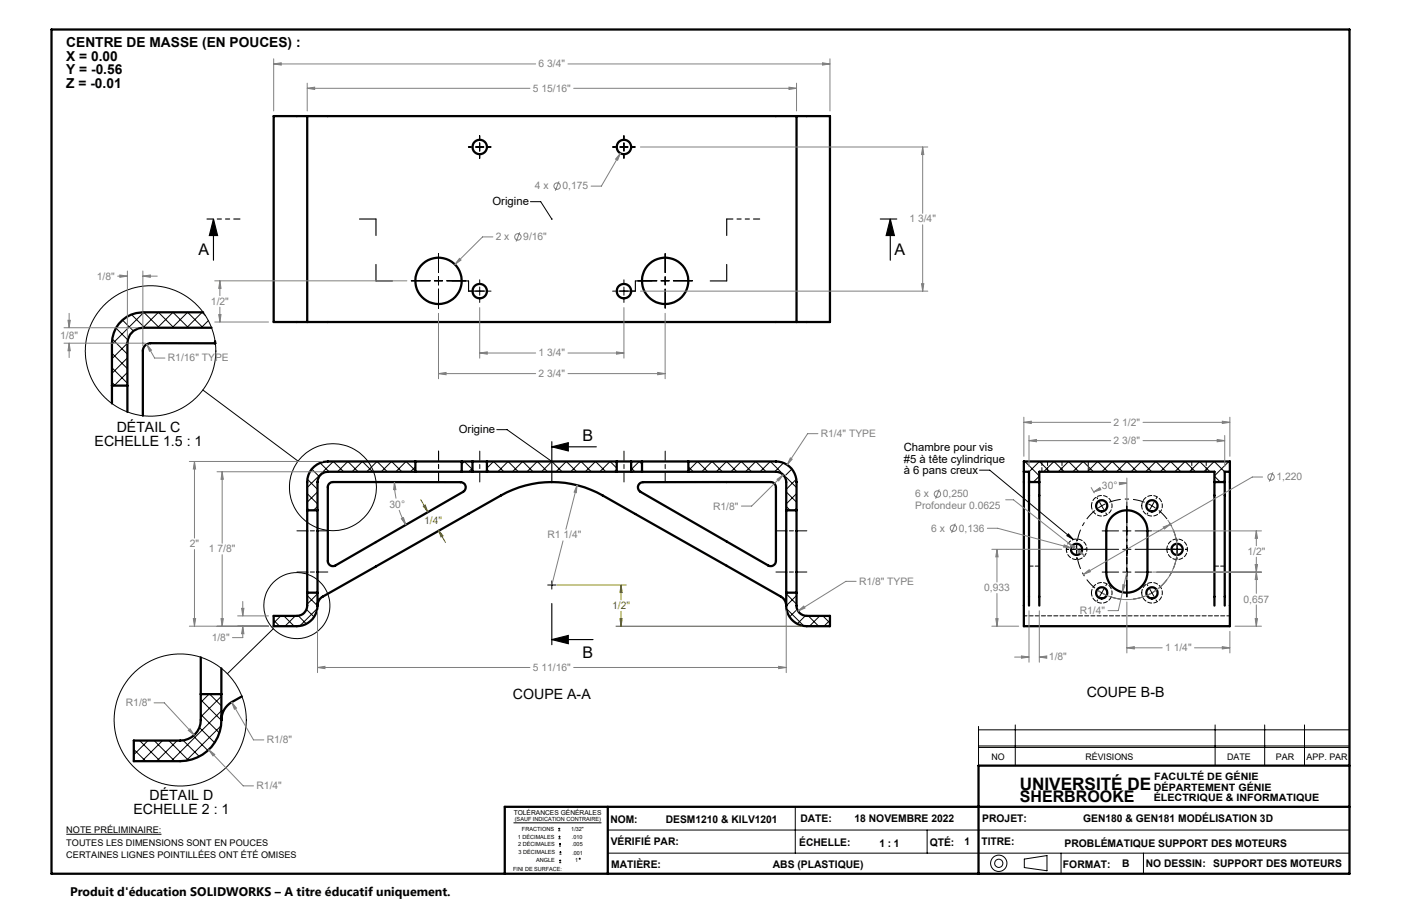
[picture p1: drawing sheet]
<svg xmlns="http://www.w3.org/2000/svg" width="432mm" height="279mm" viewBox="0 0 432 279" stroke-linecap="round" stroke-linejoin="round" font-family="sans-serif">
<g fill="none" stroke="#000" stroke-width=".31">
<path d="M144.4 45.3h.9M146.6 45.3h2.5M147.8 41.8v1M147.8 44.1v2.5M147.8 47.9v.9M150.4 45.3h.9M188.8 45.3h1M191 45.3h2.6M192.3 41.8v1M192.3 44.1v2.5M192.3 47.9v.9M194.8 45.3h1"/>
<path d="M135.1 78.2v5.9M163.5 62.2h3.2l3.4 5.4M205 78.2v5.9M37.8 98.8l3.3 3.3M40.6 97.1l4 4M44.2 96.2l4.9 4.9M44.3 96.3l-9.7 9.7M63.3 97.3l-1-1-4.8 4.8M64.2 98.9l-2.2 2.2M126.8 86.6h5.8M133.9 86.6h2.5M135.1 85.3v2.6"/>
<path d="M135.1 89.1v5.9M137.7 86.6h5.9M144.4 89.8h.9M146.6 89.8h2.5M147.8 86.3v.9M147.8 88.5v2.6M147.8 92.3v1M150.4 89.8h.9M188.8 89.8h1M191 89.8h2.6M192.3 86.3v.9M192.3 88.5v2.6"/>
<path d="M192.3 92.3v1M194.8 89.8h1M196.6 86.6h5.9M203.7 86.6h2.6M205 85.3v2.6M205 89.1v5.9M207.5 86.6h5.9M34.5 117.9l1 1M34.5 113.4l4.8 4.8M34.5 108.9l4.8 4.8M34.7 104.7l4.6 4.5M35.8 101.3l3.6 3.5"/>
<path d="M39.3 110.4l-4.8 4.7M39.3 114.9l-4.1 4M39.3 105.8l-4.8 4.8M44.1 101.1l4.7-4.8 4.8 4.8M48.5 101.1l4.8-4.8 4.8 4.8M53.1 101.1l4.7-4.8 4.8 4.8M62.5 120.3l29.4 21.9M153.1 132.5h3.2l13.8 9.8M94.7 156.7l.6 .7M94.7 152.2l3.2 3.2M94.8 147.8l3.1 3.1M96.1 144.7l2.3 2.2"/>
<path d="M97.9 151.7l-3.2 3.2M97.9 156.2l-1.3 1.2M98.7 142.8l2.7 2.7M104 145.5l3.2-3.2 3.2 3.2M105.9 145.5l-3.2-3.2-8 8.1M108.5 145.5l3.2-3.2 3.2 3.2M113 145.5l3.2-3.2 3.2 3.2M117.5 145.5l3.2-3.2 3.2 3.2M128 145.1l-2.8-2.8-3.2 3.2M128 144l-1.5 1.5M142.3 143.2l.8-.9 2.5 2.5M145.6 144.3l-1.1 1.2"/>
<path d="M150.1 144.4l2-2.1 3.2 3.2M150.1 144.7l.7 .8M153.4 145.5l3.2-3.2 3.2 3.2M157.9 145.5l3.2-3.2 3.2 3.2M162.4 145.5l3.2-3.2 3.2 3.2M169.7 142.7l-2.8 2.8M170.1 142.3h.1M170.1 142.3l3.1 3.2M171.4 145.5l3.2-3.2 3.1 3.2M175.9 145.5l3.2-3.2 3.1 3.2M180.4 145.5l3.2-3.2 3.1 3.2M190.1 144.4l-2.1-2.1-3.1 3.2"/>
<path d="M190.1 144.7l-.8 .8M194.5 144.3l1.2 1.2M197.9 143.2l-.9-.9-2.5 2.5M212.2 145.1l2.8-2.8 3.2 3.2M212.2 144l1.5 1.5M216.3 145.5l3.2-3.2 3.1 3.2M220.8 145.5l3.1-3.2 3.2 3.2M225.3 145.5l3.2-3.2 3.1 3.2M229.8 145.5l3.1-3.2 3.2 3.2M234.2 145.5l3.2-3.2 3.3 3.3M241.5 142.8l-2.7 2.7M242.3 147.1l3.2 3.3"/>
<path d="M242.3 156.2l1.2 1.2M242.3 151.7l3.2 3.2M244.1 144.7l-1.9 1.8M245.4 147.8l-3.1 3.1M245.5 152.2l-3.2 3.2M245.5 156.7l-.7 .7M301.9 145h3.1l25.8 21.4M315.6 142.6l.3-.3 4.4 4.5M317.1 148.1l.6 .6M320.3 146.9l-1.8 1.8M321.7 145.5l3.1-3.2 3.2 3.2M323.5 145.5l-3.1-3.2-3.3 3.2"/>
<path d="M326.2 145.5l3.2-3.2 3.1 3.2M330.7 145.5l3.1-3.2 3.2 3.2M335.1 145.5l3.2-3.2 3.2 3.2M338.1 153.4l.2 .4M338.9 154.9l1.3 2.2M339.6 145.5l3.2-3.2 3.2 3.2M340.7 155.4l-2.2 1.3M340.8 158.2l.3 .4M344.1 145.5l3.2-3.2 3.2 3.2M347.3 154.7v29.4M348.6 145.5l3.2-3.2 3.2 3.2M353.1 145.5l3.2-3.2 3.1 3.2"/>
<path d="M353.8 158.2l-.2 .4M353.9 155.4l2.2 1.3M355.7 154.9l-1.3 2.2M356.6 153.4l-.3 .4M357.6 145.5l3.2-3.2 3.2 3.2M362.1 145.5l3.2-3.2 3.1 3.2M366.6 145.5l3.1-3.2 3.2 3.2M371.1 145.5l3.1-3.2 3.3 3.2M374.3 146.9l1.8 1.8M377.5 148.1l-.6 .6M379.1 142.6l-.4-.3-4.4 4.5M170.1 179.1v2.6"/>
<path d="M328.8 169.4h.5M329.3 164.6l1.5 1.8-2-1.2zM330.6 169.4h14.2M331.8 166.4v.5M331.8 168.1v2.6M331.8 171.9v.5M331.9 168.1v2.6M339.7 176.4h5.1M339.7 163.7h5.1M346 169.4h2.6M346 176.4h2.6M346 163.7h2.6"/>
<path d="M349.8 169.4h14.3M349.8 176.4h5.1M349.8 163.7h5.1M362.7 168.1l.1 2.6zM362.8 166.4v.5M362.8 171.9v.5M365.3 169.4h.5M84.2 193.9l-14.1 13.9M84.3 191.3l1.9 1.8M86.5 189.9l-2.2 2.2M87.5 189.9l3.2 3.2M91 189.9l-3.2 3.2"/>
<path d="M91.9 189.9l2.5 2.5M94.4 187.9l2.4 2.4M94.7 183.7l3.2 3.1M97.8 187.7l-5.4 5.3M97.9 183.1l-3.2 3.2M168.8 180.4h2.5M242.3 183.1l3.2 3.2M242.4 187.7l5.4 5.3M245.3 188.3l-2 2M245.5 183.7l-3.2 3.1M248.2 189.9l-2.5 2.5M249.1 189.9l3.2 3.2"/>
<path d="M252.7 189.9l-3.2 3.2M253.6 189.9l2.2 2.2M255.8 191.3l-1.8 1.8M338.3 185l-.2 .4M338.5 182.1l1 .7M339.5 182.8l1.2 .6M339.5 182.8l-.6 1.1M340.2 181.7l-.7 1.1M341.1 180.2l-.3 .4M353.6 180.2l.2 .4M354.4 181.7l.6 1.1M355 182.8l-1.1 .6"/>
<path d="M355 182.8l.7 1.1M356.1 182.1l-1.1 .7M356.3 185l.3 .4M61.9 215.8l6.3 6.3M64.4 214.1l-2.5 2.5M64.6 214.1l3.6 3.6M68.2 214.7l-6.3 6.4M68.2 219.2l-15.5 15.5M41.2 231.1l3.7 3.6M43 228.4l6.4 6.3M45.6 228.4l-4.4 4.4M47.5 228.4l6.4 6.3"/>
<path d="M50.1 228.4l-6.4 6.3M52 228.4l6.1 6.1M54.6 228.4l-6.3 6.3M56.4 228.3l5 5M59.5 226.9l4.6 4.6M61.5 224.4l4.6 4.6M61.9 220.3l5.7 5.7M68.1 223.8l-10.7 10.8M301.6 224v12.1M301.6 230h114.3M301.6 230.5h114.3M301.6 225.1h114.3"/>
<path d="M312.9 223.6v12.5M374.5 223.6v12.5M389.8 223.6v12.5M402.1 223.6v12.5M20.4 257.3h29.4M158.4 253.8h26.9M187.3 256h228.6M245.1 248.8v14.3M285.8 256v7.1M187.3 263.1h228.6M315.7 264.9l7-1.1v4.7l-7-1zM327 263.1v6.4"/>
<path d="M352.4 263.1v6.4"/>
<circle cx="46.4" cy="108.2" r="20.1"/>
<circle cx="102.6" cy="150.2" r="13.4"/>
<circle cx="91.5" cy="186.8" r="10.2"/>
<circle cx="55.5" cy="222" r="20.4"/>
<circle cx="307.8" cy="266.2" r="1.26"/>
<circle cx="307.8" cy="266.2" r="2.51"/>
</g>
<g fill="none" stroke="#000" stroke-width=".7">
<path d="M15.9 9.1h400v260.4h-400zM94.7 35.8h150.8M94.7 35.8h-10.4v63.5h10.4M94.7 35.8v63.5M245.5 35.8h10.3v63.5h-10.3M245.5 35.8v63.5M62.6 96.3h-18.6a9.6 9.6 0 0 0-9.5 9.5v13.1M94.7 99.3h150.8M34.5 118.9v5.5M34.5 118.9h4.8M39.3 118.9v8.1M65.2 101.1h-21.2a4.8 4.8 0 0 0-4.7 4.7v13.1"/>
<path d="M66.3 105.2v.7M66.4 105.9l-20-.1a2.41 2.41 0 0 0-2.4 2.4v20M94.7 157.4v25.4M94.7 157.4h3.2M97.9 157.4v25.4M101.5 149.1l1.1-.4h39.4a1.6 1.6 0 0 1 1.5 1.2 1.6 1.6 0 0 1-.7 1.8l-39.4 22.7a1.57 1.57 0 0 1-2.4-1.4v-23.1zM128 145.5h-27a3.2 3.2 0 0 0-3.1 3.2v8.7M128 142.3h-27a6.4 6.4 0 0 0-6.3 6.4v8.7M128 145.5h14.3M128 142.3h14.3M128 142.3v3.2M142.3 145.5h3.3"/>
<path d="M142.3 142.3h3.3M142.3 142.3v3.2M145.6 145.5h4.5M145.6 142.3h4.5M145.6 142.3v3.2M150.1 145.5h40M150.1 142.3h40M150.1 142.3v3.2M190.1 145.5h4.4M190.1 142.3h4.4M190.1 142.3v3.2M194.5 145.5h3.4"/>
<path d="M194.5 142.3v3.2M194.5 142.3h3.4M197 149.3l1.2-.6h39.4a1.63 1.63 0 0 1 1.5 1.5v22.8a1.61 1.61 0 0 1-2.4 1.4l-39.3-22.7a1.6 1.6 0 0 1-.4-2.4zM197.9 145.5h14.3M197.9 142.3h14.3M197.9 142.3v3.2M212.2 142.3h26.9a6.4 6.4 0 0 1 6.4 6.4v8.7M212.2 145.5h26.9a3.2 3.2 0 0 1 3.2 3.2v8.7M212.2 142.3v3.2M242.3 157.4v25.4M242.3 157.4h3.2M245.5 157.4v25.4"/>
<path d="M315.6 145.5v47.6h63.5v-47.6M315.6 145.5h1.5v3.2M315.6 145.5v-3.2h63.5v3.2M317.1 148.7v38.1M317.1 148.7h3.2M320.3 148.7v38.1M320.3 148.7v-3.2h54v3.2M342.8 159.2a6.4 6.4 0 0 1 6.9-1.3 6.4 6.4 0 0 1 4 5.8v12.7a6.4 6.4 0 0 1-6.4 6.4 6.4 6.4 0 0 1-6.3-6.4v-13.4l.6-2zM374.3 148.7v38.1M374.3 148.7h3.2M377.5 148.7v38.1M379.1 145.5h-1.6v3.2"/>
<path d="M94.7 182.8v4a3.2 3.2 0 0 1-3.2 3.1h-7.2v3.2h7.2a6.4 6.4 0 0 0 6.4-6.3M94.7 182.8h3.2M97.9 186.8a3.2 3.2 0 0 1 1.5-2.8l55-31.2a31.8 31.8 0 0 1 31.3 0l55 31.2a3.3 3.3 0 0 1 1.6 2.8M97.9 182.8v4M242.3 182.8v4M242.3 182.8h3.2M245.5 182.8v4a3.1 3.1 0 0 0 3.2 3.1h7.1v3.2h-7.1a6.3 6.3 0 0 1-6.4-6.3M61.9 214.1v7.9a6.3 6.3 0 0 1-6.4 6.4h-14.3v6.3h14.3a12.7 12.7 0 0 0 12.7-12.7M61.9 202.7v11.4M61.9 214.1h6.3M68.2 206.1v8M68.2 214.1v7.9"/>
<path d="M74.5 214.8a11.7 11.7 0 0 0-4.9 3.4l-.9 1.4-.5 2.4M415.9 236.1h-114.3v33.4M187.3 248.8v20.7M415.9 248.8h-260.3v20.7"/>
<circle cx="147.8" cy="45.3" r="2.23"/>
<circle cx="192.3" cy="45.3" r="2.23"/>
<circle cx="135.1" cy="86.6" r="7.2"/>
<circle cx="147.8" cy="89.8" r="2.23"/>
<circle cx="192.3" cy="89.8" r="2.23"/>
<circle cx="205" cy="86.6" r="7.2"/>
<circle cx="339.6" cy="156" r="1.73"/>
<circle cx="355.1" cy="156" r="1.73"/>
<circle cx="331.8" cy="169.4" r="1.72"/>
<circle cx="362.8" cy="169.4" r="1.72"/>
<circle cx="339.6" cy="182.8" r="1.74"/>
<circle cx="355.1" cy="182.8" r="1.74"/>
</g>
<path d="M320.3 148.6h-3.1M321.1 142.3v3.2M322.9 142.3v3.2M327.3 145.5v-3.2M335.4 145.5v-3.2M367.3 142.3v3.2M371.8 145.5v-3.2M374.3 148.6h3.2M317.2 174.6h3.1M374.3 174.6h3.2" fill="none" stroke="#000" stroke-width=".31" stroke-dasharray="1.3 .6"/>
<path d="M336.4 156a3.2 3.2 0 0 1 4.6-2.9 3.2 3.2 0 0 1 .4 5.4 3.2 3.2 0 0 1-5-2v-.5M351.9 156a3.2 3.2 0 0 1 4.6-2.9 3.2 3.2 0 0 1 .4 5.4 3.2 3.2 0 0 1-5-2v-.5M328.7 169.4a3.2 3.2 0 0 1 4.6-2.8 3.2 3.2 0 0 1 .4 5.4 3.2 3.2 0 0 1-5-2.1v-.5M359.6 169.4a3.2 3.2 0 0 1 4.7-2.8 3.2 3.2 0 0 1 .4 5.4 3.2 3.2 0 0 1-5-2.1l-.1-.5M336.4 182.8a3.2 3.2 0 0 1 4.6-2.8 3.2 3.2 0 0 1 .4 5.4 3.2 3.2 0 0 1-5-2.1v-.5M351.9 182.8a3.2 3.2 0 0 1 4.6-2.8 3.2 3.2 0 0 1 .4 5.4 3.2 3.2 0 0 1-5-2.1v-.5" fill="none" stroke="#000" stroke-width=".31" stroke-dasharray="1.3 .6" stroke-dashoffset=".2"/>
<path d="M315.6 189.9h63.5" fill="none" stroke="#000" stroke-width=".31" stroke-dasharray="1.3 .6" stroke-dashoffset=".3"/>
<g fill="none" stroke="#808080" stroke-width=".31">
<path d="M84.3 19.7l2.4-.3v.7zM84.3 18.1v16.1M84.3 19.7h80.8M175 19.7h80.8M253.5 19.4l2.3 .3-2.3 .4zM255.8 18.1v16.1M94.7 27.2l2.3-.3v.7zM94.7 25.6v8.6M94.7 27.2h68.6M176.8 27.2h68.7M243.2 26.9l2.3 .3-2.3 .4zM245.5 25.6v8.6"/>
<path d="M172.3 56l-1.2 2.8M191.2 47.3l-.8 2.1-.7-.3zM191.2 47.3l-5.9 10.1h-3.1M197.4 45.3h88.6M284.4 45.3l.3 2.4h-.7zM284.4 45.3v20.5M141.6 79.7l.5 .5-1.9 1.4zM151.9 73.1h-3.2l-8.5 8.5M160.2 71.6l-1.1 2.9M284.4 69.3v20.5M21 98.8h.7l-.4 2.3zM21.3 96.6v4.5"/>
<path d="M36.3 85.2h3M36.9 84.8l2.4 .4-2.4 .3zM39.3 83.6v20.6M44 85.2l2.4-.4v.7zM44 83.6v23M44 85.2h4.5M66.2 86.6h59.2M66.2 99.3h16.6M67.4 97h.7l-.3 2.3zM67.8 86.6l.3 2.3h-.7zM67.8 86.6v4.6M67.8 94.7v4.6"/>
<path d="M135.1 96.6v20.2M147.8 94.9v15.6M192.3 94.9v15.6M197.4 89.8h88.6M205 96.6v20.2M284 87.5h.7l-.3 2.3zM19.7 105.8h25.1M19.7 101.1h22.7M21.3 105.8l.4 2.4h-.7zM21.3 105.8v4.5M45.2 106.2l1.5 1.8-.6 .3zM45.2 106.2l2.5 4.2h3.1"/>
<path d="M135.1 115.2l2.4-.3v.7zM135.1 115.2h30M147.8 108.9l2.4-.4v.7zM147.8 108.9h17.3M175 108.9h17.3M175 115.2h30M190 108.5l2.3 .4-2.3 .3zM202.7 114.9l2.3 .3-2.3 .4zM252.1 133.7h-3.2l-6.3 9.6M315.6 130.2l2.3-.3v.7zM315.6 128.7v12M315.6 130.2h26.7"/>
<path d="M317.1 135.9l2.3-.4v.7zM317.1 134.3v9.6M317.1 135.9h25.2M352.3 135.9h25.2M352.3 130.2h26.8M375.1 135.5l2.4 .4-2.4 .3zM376.7 129.9l2.4 .3-2.4 .4zM377.5 134.3v9.6M379.1 128.7v12M58.3 142.3h41.1M59.9 142.3l.4 2.3h-.7zM59.9 142.3v23.6"/>
<path d="M66.9 145.5h32.5M68.5 145.5l.3 2.3h-.7zM68.5 145.5v22M121.6 148.7l.4 2.3h-.7zM121.6 148.7l.5 5M123 157.3l2.1 4.6M123.7 160l.7-.4 .7 2.3zM177.9 149.6l-.3 2.3-.6-.1zM177.9 149.6l-3.5 13.6M239.5 147.8l1.9-1.4-1.4 1.9zM241.4 146.4l-9.7 9.7h-3.2M243.6 141.2l.6 .4-1.6 1.7z"/>
<path d="M289.5 150.9l-1.1 2.9M310 154.1h2.3l22 17.3M336.3 150.4l1 1.6M337.1 151.7l1.9-1.3 .3 .6zM338.7 150.9l-1.6 .8M345 148.8l2.3 .2-2.3 .5zM347.3 149l-2 .1M347.3 147.4v7.1M389.1 147.1h-3.1l-52.1 30.1M392.3 145.7l-1.1 2.8M59.9 169.5v23.6M68.5 171.1v22"/>
<path d="M173.5 166.8l-3.4 13.6M263.9 179.3h-3.2l-14.7 9.2M294.4 161.5l-1.1 2.8M304.3 162.9h3.2l22.6 6.1M305.7 169.4h21.5M307.3 169.4l.3 2.3h-.7zM307.3 169.4v10.1M328 168l2.1 1-2.3-.3zM329.3 167.5l2.1 1.1-.5 .6zM332.7 169.7l1.6 1.7-2-1.2zM333.9 177.2l1.8-1.5 .4 .6zM347.3 176.4l-1.4 6.2"/>
<path d="M355.2 176.4h33.6M355.2 163.7h33.6M358.5 162.5l2.2-.8-1.8 1.4zM359.9 160.3a15.5 15.5 0 0 1-1.6 20 15.5 15.5 0 0 1-20 1.8M386.9 174.1h.7l-.4 2.3zM387.2 176.4l.4 2.3h-.7zM387.2 163.7l.4 2.3h-.7zM387.2 163.7v4.6M387.2 171.8v11.2M58.3 193.1h24.5M59.6 190.8h.7l-.4 2.3zM68.1 190.8h.7l-.3 2.3z"/>
<path d="M73.2 189.9h9.6M74.5 187.6h.7l-.4 2.3zM74.8 193.1l.4 2.3h-.7zM74.8 193.1v3.5h-3.2M74.8 185.5v4.4M97.9 188.3v19.1M242.3 188.3v19.1M246 188.5l1.7-1.6 .4 .6zM305.7 193.1h8.3M306.9 190.8h.7l-.3 2.3zM307.3 183v10.1M317.1 188.3v15.9"/>
<path d="M320.3 188.3v15.9M345.9 182.6l-1.2 5.7h-3.2M346.1 180.3l.7 .1-.9 2.2zM347.3 199.8l2.3-.4v.7zM347.3 185.6v15.8M347.3 199.8h10.9M368.2 199.8h10.9M376.7 199.4l2.4 .4-2.4 .3zM379.1 194.7v6.7M380.6 193.1h8.2M386.9 190.8h.7l-.4 2.3zM387.2 186.5v6.6"/>
<path d="M47.5 216.7h3.2l9.2 10M71.4 216.5l1.5 1.9-.7 .3zM71.4 216.5l6.7 11.7h3.2M97.9 205.8l2.3-.3v.7zM97.9 205.8h65.4M176.8 205.8h65.5M240 205.5l2.3 .3-2.3 .4zM312.7 202.6h4.4M314.8 202.3l2.3 .3-2.3 .4zM320.3 202.6l2.3-.3v.7zM320.3 202.6h2.1M58 225.2l.6-.4 1.3 1.9z"/>
<path d="M64.3 231.2l1.9 1.5-.5 .4zM64.3 231.2l10.7 11.2h3.1"/>
<circle cx="171.7" cy="57.4" r="1"/>
<circle cx="159.6" cy="73.1" r="1"/>
<circle cx="288.9" cy="152.3" r=".98"/>
<circle cx="391.8" cy="147.1" r="1"/>
<circle cx="293.9" cy="162.9" r=".99"/>
</g>
<path d="M337.5 157.4a15.5 15.5 0 0 0-5.5 9.5M352.8 154.9a15.5 15.5 0 0 0-10.9 0M332 171.9a15.5 15.5 0 0 0 5.5 9.5M362.6 166.9a15.5 15.5 0 0 0-5.4-9.5M341.9 183.9a15.5 15.5 0 0 0 10.9 0M357.2 181.4a15.5 15.5 0 0 0 5.4-9.5" fill="none" stroke="#000" stroke-width=".31" stroke-dasharray="30.5 1.3 1.3 1.3" stroke-dashoffset="26.8" stroke-linecap="butt"/>
<path d="M65.8 67.6l1.3 5h-2.6zM65.8 67.6v12.7M274.4 67.6l1.3 5h-2.6zM274.4 67.6v12.7M170.1 137.8l5.1-1.3v2.6zM170.1 137.8h13.7M170.1 136.2v12.7M170.1 197.2l5.1-1.2v2.5zM170.1 186.1v12.7M170.1 197.2h12.7" fill="none" stroke="#000" stroke-width=".35"/>
<path d="M129.7 154.1l2.2 3.8M130.5 156.1l.6-.3 .8 2.1zM135.1 163.4l1.5 1.8-.7 .4zM135.1 163.4l2.2 3.9M171.7 180.4h21.3M189.8 193.1h57.3M191.1 190.8h.7l-.4 2.3zM191.4 180.4l.4 2.3h-.7zM191.4 180.4v4.6M191.4 188.5v4.6" fill="none" stroke="#808000" stroke-width=".31"/>
<path d="M135.2 139.1v9.5M135.2 148.6v-9.5M147.9 148.6v-9.5M192.3 148.6v-9.5M205 148.6v-9.5M101 163.7h-9.5M101 176.4h-9.5M239.2 163.7h9.5M239.2 176.4h9.5" fill="none" stroke="#000" stroke-width=".31" stroke-dasharray="30.5 1.3 1.3 1.3" stroke-dashoffset="27.6"/>
<path d="M63.8 67.5h10.2M224 67.5h10.1" fill="none" stroke="#000" stroke-width=".35" stroke-dasharray="6.3 1.3 1.3 1.3 1.3 1.3" stroke-dashoffset="4.4"/>
<g fill="none" stroke="#000" stroke-width=".35" stroke-dasharray="6.3 1.3 1.3 1.3 1.3 1.3">
<path d="M110.8 67.5h5.1M115.9 72.6v-5.1M224 72.6v-5.1M271.3 67.5h5.1M115.9 86.6h5.1M115.9 86.6v-5M139.3 86.6h5.1M144.4 89.8h5.1M144.4 89.8v-3.2M190.7 89.8h5.1M195.8 86.6h5.1M195.8 89.8v-3.2"/>
<path d="M218.9 86.6h5.1M224 86.6v-5"/>
</g>
<g fill="#000">
<path d="M170 67.3l-.2 .3 .3 .2v-.2l.1 .2 .1-.3zM169.9 142.1l.1 .4h.3l-.2-.2 .2 .2v-.3zM329.3 164.6l1.5 1.8-2-1.2z"/>
<path d="M274.4 67.6l1.3 5h-2.6zM65.8 67.6l1.3 5h-2.6zM170.1 137.8l5.1-1.3v2.6zM170.1 197.2l5.1-1.2v2.5z"/>
</g>
<path d="M130.5 156.1l.6-.3 .8 2.1zM135.1 163.4l1.5 1.8-.7 .4zM191.1 190.8h.7l-.4 2.3zM191.4 180.4l.4 2.3h-.7z" fill="#808000"/>
<path d="M94.7 27.2l2.3-.3v.7zM243.2 26.9l2.3 .3-2.3 .4zM253.5 19.4l2.3 .3-2.3 .4zM84.3 19.7l2.4-.3v.7zM191.2 47.3l-1.5 1.8 .7 .3zM141.6 79.7l-1.4 1.9 1.9-1.4zM147.8 108.9l2.4-.4v.7zM190 108.5l2.3 .4-2.3 .3zM135.1 115.2l2.4-.3v.7zM202.7 114.9l2.3 .3-2.3 .4zM67.8 86.6l.3 2.3h-.7zM67.4 97h.7l-.3 2.3zM284.4 45.3l.3 2.4h-.7zM284 87.5h.7l-.3 2.3zM97.9 205.8l2.3-.3v.7zM240 205.5l2.3 .3-2.3 .4zM74.5 187.6h.7l-.4 2.3zM74.8 193.1l.4 2.3h-.7zM68.1 190.8h.7l-.3 2.3zM68.5 145.5l.3 2.3h-.7zM59.6 190.8h.7l-.4 2.3zM59.9 142.3l.4 2.3h-.7zM121.6 148.7l.4 2.3h-.7zM123.7 160l.7-.4 .7 2.3zM239.5 147.8l.5 .5 1.4-1.9zM243.6 141.2l-1 2.1 1.6-1.7zM246 188.5l2.1-1-.4-.6zM177.9 149.6l-.9 2.2 .6 .1zM314.8 202.3l2.3 .3-2.3 .4zM320.3 202.6l2.3-.3v.7zM376.7 199.4l2.4 .4-2.4 .3zM347.3 199.8l2.3-.4v.7zM386.9 190.8h.7l-.4 2.3zM387.2 176.4l.4 2.3h-.7zM386.9 174.1h.7l-.4 2.3zM387.2 163.7l.4 2.3h-.7zM306.9 190.8h.7l-.3 2.3zM307.3 169.4l.3 2.3h-.7zM317.1 135.9l2.3-.4v.7zM375.1 135.5l2.4 .4-2.4 .3zM315.6 130.2l2.3-.3v.7zM376.7 129.9l2.4 .3-2.4 .4zM333.9 177.2l2.2-.9-.4-.6zM358.5 162.5l.4 .6 1.8-1.4zM345 148.8l2.3 .2-2.3 .5zM337.1 151.7l1.9-1.3 .3 .6zM332.7 169.7l-.4 .5 2 1.2zM329.3 167.5l1.6 1.7 .5-.6zM328 168l-.2 .7 2.3 .3zM346.1 180.3l-.2 2.3 .9-2.2zM58 225.2l1.9 1.5-1.3-1.9zM64.3 231.2l1.4 1.9 .5-.4zM71.4 216.5l.8 2.2 .7-.3zM21.3 105.8l.4 2.4h-.7zM21 98.8h.7l-.4 2.3zM44 85.2l2.4-.4v.7zM36.9 84.8l2.4 .4-2.4 .3zM45.2 106.2l.9 2.1 .6-.3z" fill="#808080"/>
<g fill="none" stroke="#000" stroke-width=".31">
<path d="M172 256.2h.7M172 255.6h.7M172.1 258.7h.7M172.1 258h.7M172.4 255.3v.6M172.4 257.7v.6M172.6 260v.6M172.3 260.9h.6M172.3 260.3h.6M172.3 266h.7M172.3 265.4h.7M172.4 263.4h.6"/>
<path d="M172.4 262.8h.6M172.6 265.1v.6M172.7 262.5v.6"/>
<circle cx="178.7" cy="264.8" r=".15"/>
</g>
<text font-size="5.3" x="314.3" y="243.6">UNIVERSITÉ DE</text>
<g font-size="4.9">
<text x="61.2" y="78.6">A</text>
<text x="275.7" y="78.6">A</text>
<text x="179.5" y="136.1">B</text>
<text x="179.5" y="202.8">B</text>
<text x="314.3" y="247.2">SHERBROOKE</text>
</g>
<g font-size="4.4">
<text x="29.2" y="137.5">ECHELLE 1.5 : 1</text>
<text x="36" y="133.3">DÉTAIL C</text>
<text x="158.1" y="215.7">COUPE A-A</text>
<text x="334.9" y="214.9">COUPE B-B</text>
<text x="41.1" y="251">ECHELLE 2 : 1</text>
<text x="46.1" y="246.9">DÉTAIL D</text>
</g>
<g font-size="4.2">
<text x="20.4" y="14.5">CENTRE DE MASSE (EN POUCES) :</text>
<text x="20.4" y="18.7">X = 0.00</text>
<text x="20.4" y="22.9">Y = -0.56</text>
<text x="20.4" y="27.2">Z = -0.01</text>
</g>
<text font-size="3.8" x="21.6" y="276.3">Produit d'éducation SOLIDWORKS – A titre éducatif uniquement.</text>
<g font-size="3.5">
<text x="151.8" y="63.4">Origine</text>
<text x="141.4" y="133.7">Origine</text>
<text x="278.5" y="139.2">Chambre pour vis</text>
<text x="278.5" y="142.8">#5 à tête cylindrique</text>
<text x="278.5" y="146.3">à 6 pans creux</text>
</g>
<g font-size="3.2" fill="#808080">
<text x="166" y="20.8">6 3/4&quot;</text>
<text x="164.2" y="28.3">5 15/16&quot;</text>
<text x="164.9" y="58.4">4 x</text>
<text x="173.4" y="58.4">0,175</text>
<text x="280.3" y="68.6">1 3/4&quot;</text>
<text x="152.8" y="74.1">2 x</text>
<text x="161.3" y="74.1">9/16&quot;</text>
<text x="29.9" y="86.2">1/8&quot;</text>
<text x="65" y="94">1/2&quot;</text>
<text x="18.5" y="104.5">1/8&quot;</text>
<text x="51.7" y="111.5">R1/16&quot; TYPE</text>
<text x="166" y="109.9">1 3/4&quot;</text>
<text x="166" y="116.3">2 3/4&quot;</text>
<text x="343.2" y="131.3">2 1/2&quot;</text>
<text x="253" y="134.8">R1/4&quot; TYPE</text>
<text x="343.2" y="136.9">2 3/8&quot;</text>
<text x="393.4" y="148.1">1,220</text>
<text x="282.1" y="153.4">6 x</text>
<text x="290.6" y="153.4">0,250</text>
<text x="339.6" y="150.7">30°</text>
<text x="120.1" y="156.6">30°</text>
<text x="219.8" y="157.1">R1/8&quot;</text>
<text x="282.1" y="157">Profondeur 0.0625</text>
<text x="168.7" y="166.1">R1 1/4&quot;</text>
<text x="287" y="163.9">6 x</text>
<text x="295.5" y="163.9">0,136</text>
<text x="58.5" y="168.8">2&quot;</text>
<text x="64.4" y="170.3">1 7/8&quot;</text>
<text x="384.5" y="171.1">1/2&quot;</text>
<text x="264.8" y="180.3">R1/8&quot; TYPE</text>
<text x="303.3" y="182.3">0,933</text>
<text x="383.3" y="185.8">0,657</text>
<text x="332.8" y="189.4">R1/4&quot;</text>
<text x="65.2" y="197.7">1/8&quot;</text>
<text x="323.3" y="203.7">1/8&quot;</text>
<text x="359.1" y="200.8">1 1/4&quot;</text>
<text x="164.2" y="206.9">5 11/16&quot;</text>
<text x="38.8" y="217.8">R1/8&quot;</text>
<text x="82.2" y="229.2">R1/8&quot;</text>
<text x="79.1" y="243.4">R1/4&quot;</text>
</g>
<g font-size="3.2" fill="#808000">
<text x="130.7" y="161.7">1/4&quot;</text>
<text x="188.7" y="187.8">1/2&quot;</text>
</g>
<g font-size="3.2">
<text x="188.1" y="253.7">NOM:</text>
<text x="205.2" y="253.7">DESM1210 &amp; KILV1201</text>
<text x="246.7" y="253.5">DATE:</text>
<text x="263.4" y="253.5">18 NOVEMBRE 2022</text>
<text x="302.8" y="253.5">PROJET:</text>
<text x="333.8" y="253.5">GEN180 &amp; GEN181 MODÉLISATION 3D</text>
<text x="188.2" y="260.6">VÉRIFIÉ PAR:</text>
<text x="246.3" y="261">ÉCHELLE:</text>
<text x="271" y="261.1">1 : 1</text>
<text x="286.6" y="260.9">QTÉ:</text>
<text x="297.3" y="260.7">1</text>
<text x="302.5" y="260.7">TITRE:</text>
<text x="328.1" y="261.1">PROBLÉMATIQUE SUPPORT DES MOTEURS</text>
<text x="188.4" y="267.6">MATIÈRE:</text>
<text x="238.2" y="267.5">ABS (PLASTIQUE)</text>
<text x="327.6" y="267.6">FORMAT:</text>
<text x="345.9" y="267.3">B</text>
<text x="353.2" y="267.3">NO DESSIN:</text>
<text x="373.9" y="267.3">SUPPORT DES MOTEURS</text>
</g>
<g font-size="3.1">
<text x="355.6" y="244">DÉPARTEMENT GÉNIE</text>
<text x="355.8" y="240.5">FACULTÉ DE GÉNIE</text>
<text x="355.6" y="247">ÉLECTRIQUE &amp; INFORMATIQUE</text>
</g>
<g font-size="2.8">
<text x="305.6" y="234.4">NO</text>
<text x="334.5" y="234.3">RÉVISIONS</text>
<text x="378.2" y="234.4">DATE</text>
<text x="393.2" y="234.4">PAR</text>
<text x="402.7" y="234.4">APP. PAR</text>
<text x="20.4" y="257">NOTE PRÉLIMINAIRE:</text>
<text x="20.4" y="260.8">TOUTES LES DIMENSIONS SONT EN POUCES</text>
<text x="20.4" y="264.6">CERTAINES LIGNES POINTILLÉES ONT ÉTÉ OMISES</text>
</g>
<text font-size="2.1" x="158.3" y="251.5">TOLÉRANCES GÉNÉRALES</text>
<g font-size="1.7">
<text x="158.7" y="253.3">(SAUF INDICATION CONTRAIRE)</text>
<text x="160.9" y="256.1">FRACTIONS</text>
<text x="176.1" y="256.2">1/32&quot;</text>
<text x="159.6" y="258.6">1 DÉCIMALES</text>
<text x="159.7" y="260.8">2 DÉCIMALES</text>
<text x="159.8" y="263.4">3 DÉCIMALES</text>
<text x="176.3" y="258.7">.010</text>
<text x="176.3" y="261">.005</text>
<text x="176.4" y="263.5">.001</text>
<text x="158.1" y="268.6">FINI DE SURFACE:</text>
<text x="165.2" y="266">ANGLE</text>
<text x="177.3" y="265.9">1</text>
</g>
</svg>
